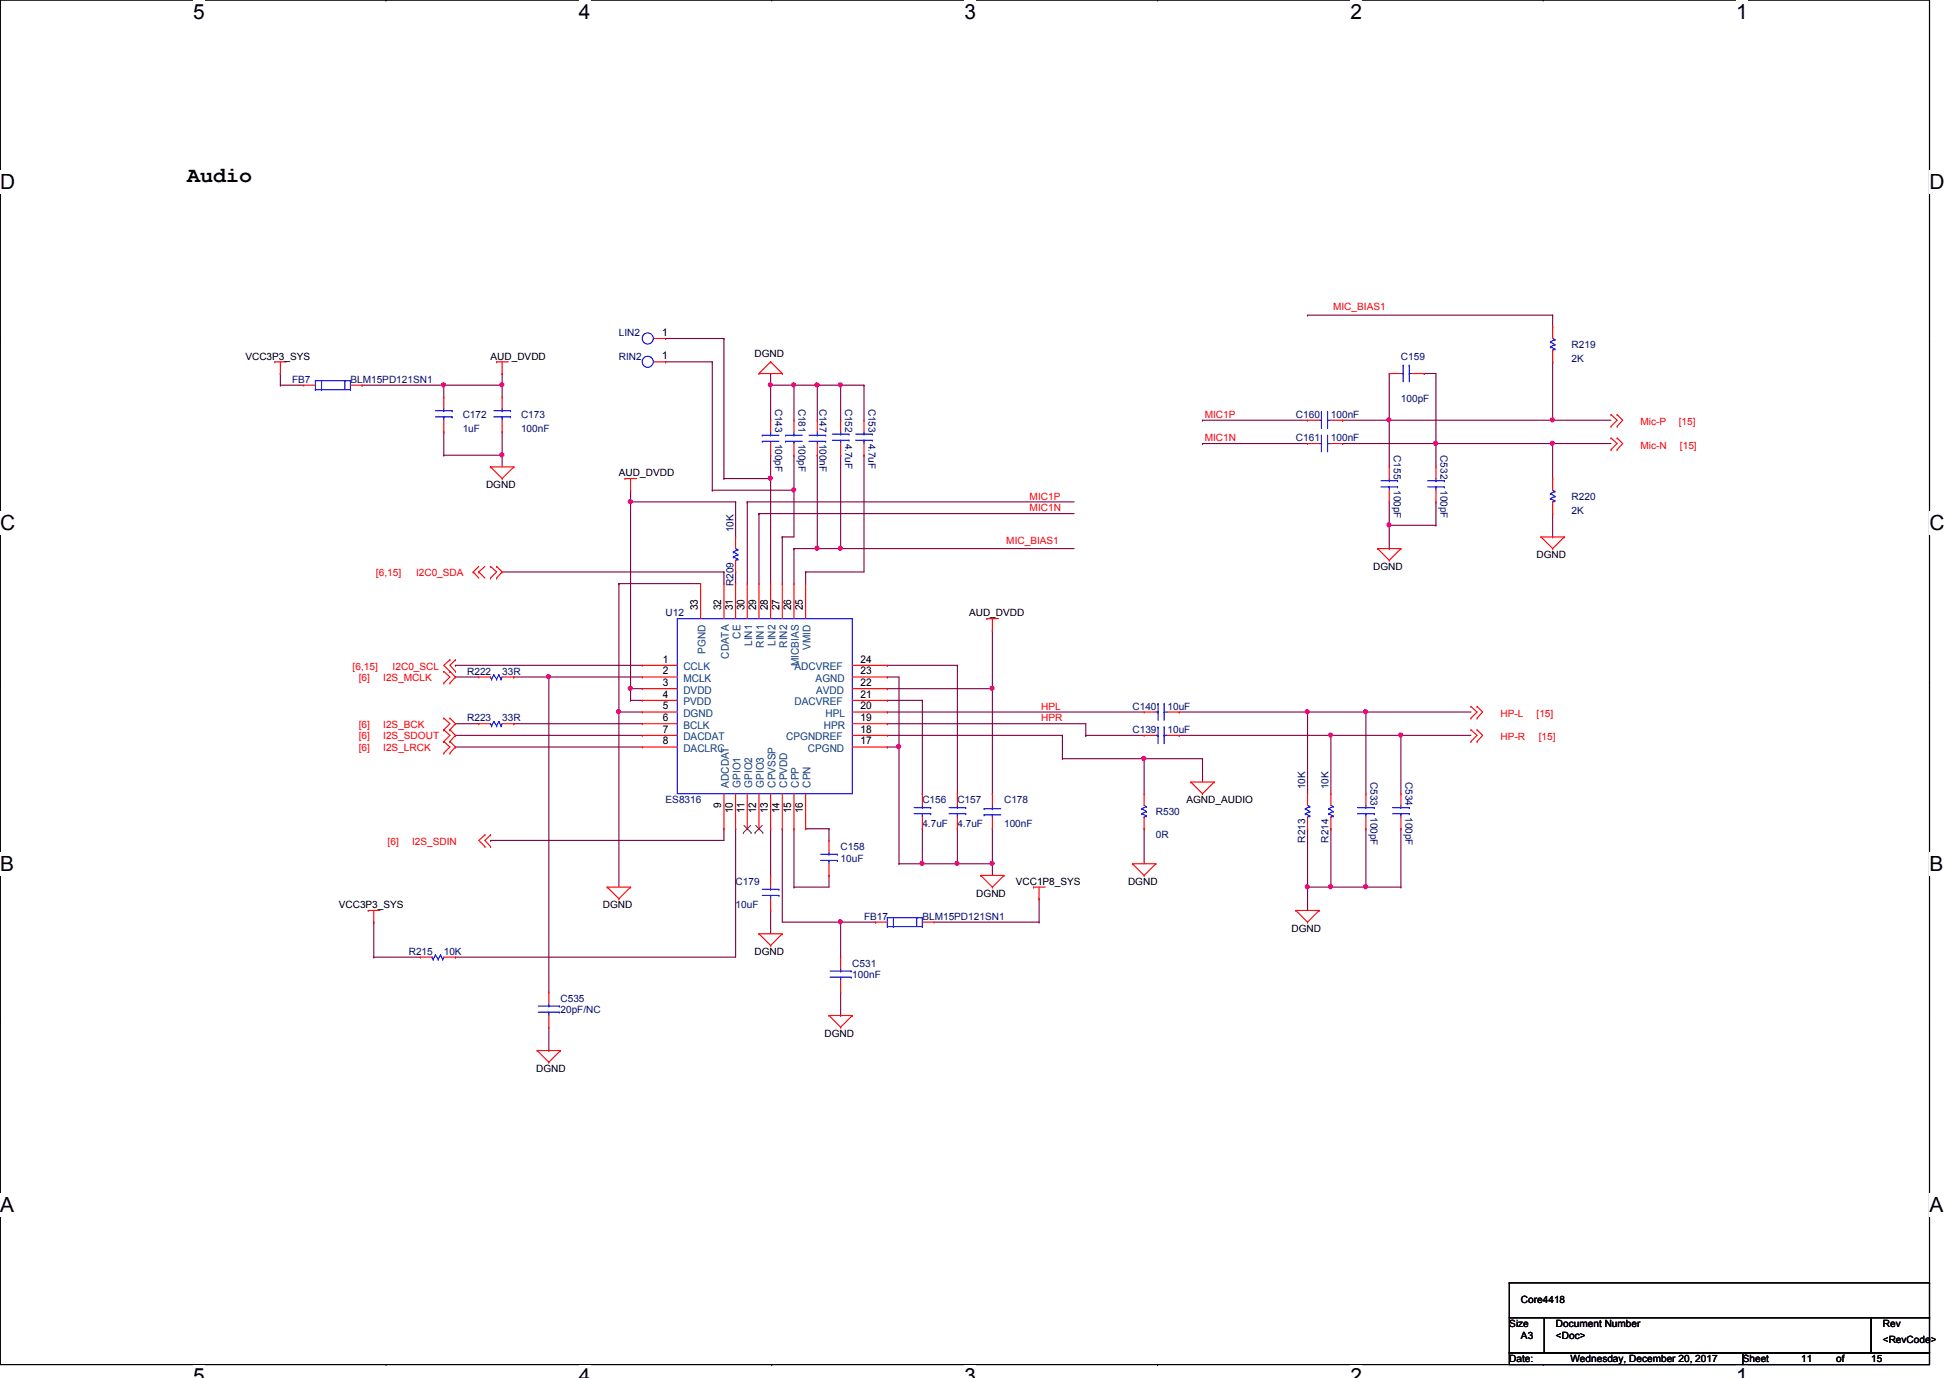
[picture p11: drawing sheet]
<svg xmlns="http://www.w3.org/2000/svg" width="297mm" height="210mm" viewBox="0 0 297 210" stroke-linecap="round" stroke-linejoin="round" font-family="sans-serif">
<path d="M0 0h293.9v207.9h-293.9z" fill="none" stroke="#000" stroke-width=".17"/>
<g fill="#fff">
<path d="M29.4 0h1.8v3.6h-1.8z"/>
<path d="M29.4 207.9h1.8v2h-1.8z"/>
</g>
<path d="M58.8 0h.1M58.8 207.9h.1" fill="none" stroke="#000" stroke-width=".17"/>
<g fill="#fff">
<path d="M88.2 0h1.8v3.6h-1.8z"/>
<path d="M88.2 207.9h1.8v2h-1.8z"/>
</g>
<path d="M117.6 0h.1M117.6 207.9h.1" fill="none" stroke="#000" stroke-width=".17"/>
<g fill="#fff">
<path d="M146.9 0h1.8v3.6h-1.8z"/>
<path d="M146.9 207.9h1.8v2h-1.8z"/>
</g>
<path d="M176.3 0h.1M176.3 207.9h.1" fill="none" stroke="#000" stroke-width=".17"/>
<g fill="#fff">
<path d="M205.7 0h1.8v3.6h-1.8z"/>
<path d="M205.7 207.9h1.8v2h-1.8z"/>
</g>
<path d="M235.1 0h.1M235.1 207.9h.1" fill="none" stroke="#000" stroke-width=".17"/>
<g fill="#fff">
<path d="M264.5 0h1.7v3.6h-1.7z"/>
<path d="M264.5 207.9h1.7v2h-1.7z"/>
<path d="M0 25.9h2.3v3.6h-2.3z"/>
<path d="M293.9 25.9h2.3v3.6h-2.3z"/>
<path d="M0 77.8h2.3v3.6h-2.3z"/>
<path d="M293.9 77.8h2.3v3.6h-2.3z"/>
</g>
<path d="M0 51.9h.1M293.9 51.9h.1" fill="none" stroke="#000" stroke-width=".17"/>
<g fill="#fff">
<path d="M0 129.8h2.2v3.6h-2.2z"/>
<path d="M293.9 129.8h2.1v3.6h-2.1z"/>
</g>
<path d="M0 103.9h.1M293.9 103.9h.1" fill="none" stroke="#000" stroke-width=".17"/>
<path d="M0 103.9h.1M293.9 103.9h.1" fill="none" stroke="#000" stroke-width=".15"/>
<g fill="#fff">
<path d="M0 181.8h2.2v3.6h-2.2z"/>
<path d="M293.9 181.8h2.1v3.6h-2.1z"/>
</g>
<path d="M0 155.9h.1M293.9 155.9h.1" fill="none" stroke="#000" stroke-width=".17"/>
<path d="M218.7 67.6h.1M218.7 67.6h17.8" fill="none" stroke="#800040" stroke-width=".17"/>
<circle cx="236.5" cy="67.5" r=".31" fill="#f0f"/>
<circle cx="236.5" cy="67.5" r=".31" fill="none" stroke="#f0f" stroke-width=".17"/>
<circle cx="218.7" cy="67.5" r=".31" fill="#f0f"/>
<circle cx="218.7" cy="67.5" r=".31" fill="none" stroke="#f0f" stroke-width=".17"/>
<path d="M135.2 112h26.6M161.8 115.6h.1M161.8 112h.1M161.8 115.6h12.5M161.8 112v3.6M174.3 115.6h.1M174.3 115.6v5.3M174.3 126.2h.1M174.3 126.2v5.4" fill="none" stroke="#800040" stroke-width=".17"/>
<circle cx="174.2" cy="115.5" r=".31" fill="#f0f"/>
<circle cx="174.2" cy="115.5" r=".31" fill="none" stroke="#f0f" stroke-width=".17"/>
<path d="M174.3 115.6h.1M174.3 115.6h8.9M158.3 136.9h.1M158.3 136.9v3.6M128.1 140.5h.1M128.1 140.5h5.3M128.1 140.5v5.3M133.4 140.5h.1M142.3 140.5h16M158.3 140.5h.1" fill="none" stroke="#800040" stroke-width=".17"/>
<circle cx="128" cy="140.4" r=".31" fill="#f0f"/>
<circle cx="128" cy="140.4" r=".31" fill="none" stroke="#f0f" stroke-width=".17"/>
<g fill="none" stroke="#800040" stroke-width=".17">
<path d="M101.4 51.6h.1M101.4 55.1h.1M101.4 51.6h8.9M101.4 55.1h7.1M108.5 55.1h.1M108.5 55.1v19.6M110.3 51.6h.1M110.3 51.6v21.3M108.5 74.7h.1M110.3 72.9h.1M110.3 72.9h7.1M113.8 76.5h.1"/>
<path d="M113.8 76.5h49.8M117.4 69.3h.1M117.4 72.9h.1M117.4 69.3v19.6M120.9 69.3h.1M120.9 69.3v5.4h-12.4M128.1 154.7h.1M128.1 151.1v3.6"/>
</g>
<circle cx="117.3" cy="72.8" r=".31" fill="#f0f"/>
<circle cx="117.3" cy="72.8" r=".31" fill="none" stroke="#f0f" stroke-width=".17"/>
<path d="M213.4 112h.1M213.4 112h10.7" fill="none" stroke="#800040" stroke-width=".17"/>
<circle cx="213.3" cy="112" r=".31" fill="#f0f"/>
<circle cx="213.3" cy="112" r=".31" fill="none" stroke="#f0f" stroke-width=".17"/>
<path d="M115.6 78.2h.1M115.6 78.2h48M115.6 78.2v10.7M208.1 108.5h.1M208.1 108.5h16" fill="none" stroke="#800040" stroke-width=".17"/>
<circle cx="208" cy="108.4" r=".31" fill="#f0f"/>
<circle cx="208" cy="108.4" r=".31" fill="none" stroke="#f0f" stroke-width=".17"/>
<path d="M165.4 112h.1M165.4 112h8.9M199.2 108.5h.1M199.2 108.5v12.4M202.7 112h.1M202.7 112v8.9M199.2 135.1h.1M199.2 126.2h.1M199.2 126.2v8.9M199.2 135.1h3.5M69.4 145.8h.1M69.4 145.8h42.7" fill="none" stroke="#800040" stroke-width=".17"/>
<circle cx="199.1" cy="135.1" r=".31" fill="#f0f"/>
<circle cx="199.1" cy="135.1" r=".31" fill="none" stroke="#f0f" stroke-width=".17"/>
<path d="M202.7 126.2h.1M202.7 126.2v8.9" fill="none" stroke="#800040" stroke-width=".17"/>
<circle cx="202.7" cy="135.1" r=".31" fill="#f0f"/>
<circle cx="202.7" cy="135.1" r=".31" fill="none" stroke="#f0f" stroke-width=".17"/>
<path d="M165.4 112h.1M165.4 110.2v1.8M179.6 108.5h.1M179.6 108.5h19.6" fill="none" stroke="#800040" stroke-width=".17"/>
<circle cx="199.1" cy="108.4" r=".31" fill="#f0f"/>
<circle cx="199.1" cy="108.4" r=".31" fill="none" stroke="#f0f" stroke-width=".17"/>
<path d="M179.6 112h.1M179.6 112h23.1" fill="none" stroke="#800040" stroke-width=".17"/>
<circle cx="202.7" cy="112" r=".31" fill="#f0f"/>
<circle cx="202.7" cy="112" r=".31" fill="none" stroke="#f0f" stroke-width=".17"/>
<path d="M211.6 64h.1M211.6 64h33.8M236.5 64h.1M236.5 67.6h.1M236.5 67.6h8.9M135.2 108.5h.1M135.2 108.5h39.1" fill="none" stroke="#800040" stroke-width=".17"/>
<circle cx="236.5" cy="64" r=".31" fill="#f0f"/>
<circle cx="236.5" cy="64" r=".31" fill="none" stroke="#f0f" stroke-width=".17"/>
<circle cx="211.6" cy="64" r=".31" fill="#f0f"/>
<circle cx="211.6" cy="64" r=".31" fill="none" stroke="#f0f" stroke-width=".17"/>
<g fill="none" stroke="#800040" stroke-width=".17">
<path d="M199.2 48h.1M199.2 48h37.3M236.5 55.1h.1M236.5 48h.1M236.5 48v1.8M236.5 55.1v8.9M204.5 67.6h.1M204.5 64h.1M204.5 67.6h14.2M204.5 64h7.1M211.6 64h.1M211.6 64v7.1"/>
<path d="M211.6 76.5v7.1M218.7 67.6h.1M218.7 76.5h.1M218.7 67.6v3.5M218.7 76.5v3.5M236.5 67.6h.1M236.5 67.6v5.3M236.5 78.2v3.6M211.6 83.6h.1M211.6 80h.1M211.6 80h7.1M218.7 80h.1"/>
<path d="M236.5 81.8h.1"/>
</g>
<circle cx="211.6" cy="80" r=".31" fill="#f0f"/>
<circle cx="211.6" cy="80" r=".31" fill="none" stroke="#f0f" stroke-width=".17"/>
<g fill="none" stroke="#800040" stroke-width=".17">
<path d="M211.6 56.9v7.1M217 56.9h.1M217 56.9h1.7v10.7M183.2 64h.1M183.2 67.6h.1M183.2 64h16M183.2 67.6h16M211.6 64h.1M218.7 67.6h.1M83.6 103.1h.1M83.6 103.1h14.2M135.2 103.1h.1"/>
<path d="M135.2 113.8h.1M135.2 103.1h1.7v10.7M135.2 113.8h1.7M136.9 113.8h.1"/>
</g>
<circle cx="136.9" cy="113.7" r=".31" fill="#f0f"/>
<circle cx="136.9" cy="113.7" r=".31" fill="none" stroke="#f0f" stroke-width=".17"/>
<path d="M96.1 76.5h.1M96.1 76.5v30.2M94.3 108.5h.1M94.3 108.5h3.5M96.1 104.9h.1M96.1 106.7h.1M96.1 106.7h1.7M96.1 104.9h1.7" fill="none" stroke="#800040" stroke-width=".17"/>
<circle cx="96" cy="104.8" r=".31" fill="#f0f"/>
<circle cx="96" cy="104.8" r=".31" fill="none" stroke="#f0f" stroke-width=".17"/>
<circle cx="96" cy="76.4" r=".31" fill="#f0f"/>
<circle cx="96" cy="76.4" r=".31" fill="none" stroke="#f0f" stroke-width=".17"/>
<g fill="none" stroke="#800040" stroke-width=".17">
<path d="M69.4 113.8h.1M69.4 112h.1M69.4 113.8h28.4M69.4 112h28.4M78.3 110.2h.1M78.3 110.2h19.5M136.9 113.8h.1M136.9 113.8v17.8M74.7 128h.1M110.3 126.2h.1M110.3 126.2v1.8h-35.6M112.1 126.2h.1"/>
<path d="M112.1 126.2v19.6M117.4 138.7h.1M117.4 138.7v3.5M119.2 126.2h.1M119.2 126.2v14.3h8.9M120.9 135.1h.1M120.9 126.2h.1M120.9 126.2v8.9M126.3 133.3h.1M126.3 133.3v1.8h-5.4M140.5 126.2h.1M140.5 126.2v5.4"/>
<path d="M128.1 140.5h.1"/>
</g>
<circle cx="140.4" cy="131.5" r=".31" fill="#f0f"/>
<circle cx="140.4" cy="131.5" r=".31" fill="none" stroke="#f0f" stroke-width=".17"/>
<g fill="none" stroke="#800040" stroke-width=".17">
<path d="M128.1 58.7h.1M128.1 58.7h3.5M131.6 58.7h.1M131.6 58.7v5.3M131.6 69.3h.1M131.6 69.3v17.8h-8.9M122.7 87.1h.1M122.7 87.1v1.8M135.2 106.7h.1M135.2 110.2h.1M135.2 101.3h.1M135.2 106.7h5.3"/>
<path d="M135.2 110.2h30.2M135.2 101.3h10.6M140.5 106.7h.1M140.5 106.7v14.2M145.8 101.3h.1M145.8 101.3v19.6M151.2 131.6h.1M151.2 131.6v1.7"/>
</g>
<circle cx="128" cy="58.6" r=".31" fill="#f0f"/>
<circle cx="128" cy="58.6" r=".31" fill="none" stroke="#f0f" stroke-width=".17"/>
<path d="M124.5 58.7h.1M124.5 58.7v5.3M128.1 58.7h.1M128.1 58.7v5.3" fill="none" stroke="#800040" stroke-width=".17"/>
<circle cx="124.4" cy="58.6" r=".31" fill="#f0f"/>
<circle cx="124.4" cy="58.6" r=".31" fill="none" stroke="#f0f" stroke-width=".17"/>
<path d="M124.5 69.3h.1M124.5 69.3v14.3" fill="none" stroke="#800040" stroke-width=".17"/>
<circle cx="124.4" cy="83.5" r=".31" fill="#f0f"/>
<circle cx="124.4" cy="83.5" r=".31" fill="none" stroke="#f0f" stroke-width=".17"/>
<path d="M120.9 58.7h.1M120.9 58.7v5.3M128.1 69.3h.1M128.1 69.3v14.3M120.9 83.6h.1M120.9 83.6v5.3" fill="none" stroke="#800040" stroke-width=".17"/>
<circle cx="120.9" cy="58.6" r=".31" fill="#f0f"/>
<circle cx="120.9" cy="58.6" r=".31" fill="none" stroke="#f0f" stroke-width=".17"/>
<path d="M76.5 58.7h.1M76.5 58.7v1.8M117.4 56.9h.1M117.4 58.7h.1M117.4 56.9v7.1M113.8 76.5h.1M113.8 76.5v12.4M112.1 87.1h.1M112.1 87.1v1.8" fill="none" stroke="#800040" stroke-width=".17"/>
<circle cx="117.3" cy="58.6" r=".31" fill="#f0f"/>
<circle cx="117.3" cy="58.6" r=".31" fill="none" stroke="#f0f" stroke-width=".17"/>
<g fill="none" stroke="#800040" stroke-width=".17">
<path d="M42.7 58.7h.1M42.7 56.9h.1M42.7 58.7h3.6M42.7 56.9v1.8M55.2 58.7h.1M55.2 58.7h12.4M76.5 56.9h.1M76.5 56.9v1.8M67.6 65.8h.1M67.6 65.8v3.5M76.5 87.1h.1M76.5 87.1h33.8"/>
<path d="M110.3 87.1h.1M110.3 87.1v1.8M128.1 83.6h.1M128.1 83.6h35.5M69.4 101.3h.1M69.4 101.3h28.4"/>
</g>
<circle cx="128" cy="83.5" r=".31" fill="#f0f"/>
<circle cx="128" cy="83.5" r=".31" fill="none" stroke="#f0f" stroke-width=".17"/>
<path d="M67.6 58.7h.1M67.6 58.7v1.8M67.6 58.7h8.9" fill="none" stroke="#800040" stroke-width=".17"/>
<circle cx="76.4" cy="58.6" r=".31" fill="#f0f"/>
<circle cx="76.4" cy="58.6" r=".31" fill="none" stroke="#f0f" stroke-width=".17"/>
<circle cx="67.5" cy="58.6" r=".31" fill="#f0f"/>
<circle cx="67.5" cy="58.6" r=".31" fill="none" stroke="#f0f" stroke-width=".17"/>
<path d="M67.6 69.3h.1M67.6 69.3h8.9M76.5 69.3h.1M76.5 69.3v1.8" fill="none" stroke="#800040" stroke-width=".17"/>
<circle cx="76.4" cy="69.3" r=".31" fill="#f0f"/>
<circle cx="76.4" cy="69.3" r=".31" fill="none" stroke="#f0f" stroke-width=".17"/>
<path d="M76.5 65.8h.1M76.5 65.8v3.5M117.4 126.2h.1M117.4 126.2v7.1M136.9 131.6h.1M136.9 131.6h3.6M145.8 126.2h.1M145.8 131.6h.1M145.8 131.6h5.4M145.8 126.2v5.4" fill="none" stroke="#800040" stroke-width=".17"/>
<circle cx="151.1" cy="131.5" r=".31" fill="#f0f"/>
<circle cx="151.1" cy="131.5" r=".31" fill="none" stroke="#f0f" stroke-width=".17"/>
<circle cx="145.8" cy="131.5" r=".31" fill="#f0f"/>
<circle cx="145.8" cy="131.5" r=".31" fill="none" stroke="#f0f" stroke-width=".17"/>
<path d="M135.2 104.9h.1M135.2 104.9h16" fill="none" stroke="#800040" stroke-width=".17"/>
<circle cx="151.1" cy="104.8" r=".31" fill="#f0f"/>
<circle cx="151.1" cy="104.8" r=".31" fill="none" stroke="#f0f" stroke-width=".17"/>
<path d="M120.9 74.7h.1M120.9 74.7v7.1M151.2 96h.1M151.2 96v24.9M151.2 104.9h.1M140.5 131.6h.1M140.5 131.6h5.3M151.2 126.2h.1M151.2 126.2v5.4" fill="none" stroke="#800040" stroke-width=".17"/>
<circle cx="120.9" cy="74.6" r=".31" fill="#f0f"/>
<circle cx="120.9" cy="74.6" r=".31" fill="none" stroke="#f0f" stroke-width=".17"/>
<g fill="none" stroke="#800040" stroke-width=".17">
<path d="M117.4 58.7h.1M117.4 58.7h10.7M120.9 58.7h.1M124.5 58.7h.1M96.1 76.5h.1M96.1 74.7h.1M96.1 76.5h16M96.1 74.7v1.8M112.1 76.5h.1M112.1 76.5v5.3M94.3 88.9h.1M94.3 88.9v19.6"/>
<path d="M120.9 83.6h.1M120.9 83.6h7.2M124.5 83.6h.1M122.7 126.2h.1M122.7 126.2h3.6M126.3 126.2h.1M126.3 126.2v1.8"/>
</g>
<circle cx="94.2" cy="108.4" r=".31" fill="#f0f"/>
<circle cx="94.2" cy="108.4" r=".31" fill="none" stroke="#f0f" stroke-width=".17"/>
<g fill="none" stroke="#800040" stroke-width=".17">
<path d="M94.3 88.9h.1M94.3 88.9h12.4M119.2 81.8h.1M119.2 81.8v7.1M119.2 81.8h1.7M69.4 103.1h.1M69.4 110.2h.1M69.4 103.1h3.5M69.4 110.2h3.5M94.3 108.5h.1M94.3 108.5v26.6M199.2 135.1h.1"/>
<path d="M199.2 135.1v3.6M208.1 126.2h.1M208.1 126.2v8.9"/>
</g>
<circle cx="208" cy="135.1" r=".31" fill="#f0f"/>
<circle cx="208" cy="135.1" r=".31" fill="none" stroke="#f0f" stroke-width=".17"/>
<g fill="none" stroke="#800040" stroke-width=".17">
<path d="M83.6 103.1h.1M83.6 103.1v48M199.2 108.5h.1M199.2 108.5h8.9M202.7 112h.1M202.7 112h10.7M208.1 108.5h.1M208.1 108.5v12.4M213.4 112h.1M213.4 112v8.9M202.7 135.1h10.7M208.1 135.1h.1"/>
<path d="M213.4 126.2h.1M213.4 135.1h.1M213.4 126.2v8.9M83.6 156.5v3.5M83.6 160h.1"/>
</g>
<circle cx="83.6" cy="103.1" r=".31" fill="#f0f"/>
<circle cx="83.6" cy="103.1" r=".31" fill="none" stroke="#f0f" stroke-width=".17"/>
<path d="M78.3 103.1h.1M78.3 103.1h5.3M183.2 115.6h.1M183.2 115.6v3.5M56.9 140.5h.1M56.9 145.8h.1M56.9 140.5v5.3M56.9 145.8h7.1" fill="none" stroke="#800040" stroke-width=".17"/>
<g fill="none" stroke="#f00" stroke-width=".17">
<path d="M41.9 55.1h.1M41.9 55.1h1.7M42.7 56.9h.1M42.7 55.1v1.8M46.3 58.7h.1M46.3 58.7h1.7M53.4 58.7h1.8M55.2 58.7h.1M75.6 55.1h.1M75.6 55.1h1.8M76.5 56.9h.1M76.5 55.1v1.8"/>
<path d="M99.6 55.1h1.8M99.6 51.6h1.8M101.4 51.6h.1M101.4 55.1h.1M115.6 56.9h.1M115.6 56.9h3.6M117.4 55.1h.1M117.4 55.1l-1.8 1.8M117.4 55.1l1.8 1.8M119.2 56.9h.1M211.6 56.9h.1M211.6 56.9h1.8"/>
<path d="M215.2 56.9h1.8M217 56.9h.1M236.5 49.8h.1M236.5 55.1h.1M236.5 49.8v1.8M236.5 53.3v1.8M67.6 60.5h.1M67.6 65.8h.1M67.6 60.5v1.7M67.6 64v1.8M74.7 71.1h.1M74.7 71.1h3.6"/>
<path d="M74.7 71.1l1.8 1.8M76.5 72.9h.1M76.5 60.5h.1M76.5 65.8h.1M76.5 60.5v1.7M76.5 64v1.8M78.3 71.1h.1M78.3 71.1l-1.8 1.8M95.2 72.9h.1M95.2 72.9h1.8M96.1 74.7h.1M96.1 72.9v1.8"/>
<path d="M117.4 69.3h.1M117.4 64h.1M117.4 64v1.8M117.4 67.6v1.7M120.9 69.3h.1M120.9 64h.1M120.9 64v1.8M120.9 67.6v1.7M124.5 69.3h.1M124.5 64h.1M124.5 64v1.8M124.5 67.6v1.7"/>
<path d="M128.1 64h.1M128.1 69.3h.1M128.1 64v1.8M128.1 67.6v1.7M131.6 64h.1M131.6 69.3h.1M131.6 64v1.8M131.6 67.6v1.7M199.2 64h.1M199.2 67.6h.1M199.2 64h1.8M199.2 67.6h1.8"/>
<path d="M202.7 64h1.8M202.7 67.6h1.8M204.5 64h.1M204.5 67.6h.1M211.6 71.1h.1M211.6 76.5h.1M211.6 71.1v1.8M211.6 74.7v1.8M218.7 71.1h.1M218.7 76.5h.1M218.7 71.1v1.8M218.7 74.7v1.8"/>
<path d="M236.5 72.9h.1M236.5 78.2h.1M236.5 72.9v1.8M236.5 76.5v1.7M245.4 63.2h.1M245.4 64.9h.1M245.4 66.7h.1M245.4 68.5h.1M245.4 63.2l.9 .8-.9 .9M245.4 66.7l.9 .9-.9 .9M246.3 63.2h.1M246.3 64.9h.1"/>
<path d="M246.3 66.7h.1M246.3 68.5h.1M246.3 63.2l.9 .8-.9 .9M246.3 66.7l.9 .9-.9 .9M72.1 87.1h.1M72.1 87.1l.8 1M72.9 87.1h.1M72.9 87.1l1 1M72.9 86.3l-.8 .8M73.9 86.3l-1 .8M74.7 88.1h.1M74.7 86.3h.1"/>
<path d="M74.7 86.3l.9 .8-.9 1M75.6 86.3h.1M75.6 88.1h.1M75.6 86.3l.9 .8-.9 1M106.7 88.9h.1M106.7 88.9v5.3M110.3 88.9h.1M110.3 88.9v5.3M112.1 81.8h.1M112.1 87.1h.1M112.1 88.9h.1M112.1 81.8v1.8"/>
<path d="M112.1 85.3v1.8M112.1 88.9v5.3M113.8 88.9h.1M113.8 88.9v5.3M115.6 88.9h.1M115.6 88.9v5.3M117.4 88.9h.1M117.4 88.9v5.3M119.2 88.9h.1M119.2 88.9v5.3M120.9 88.9h.1M120.9 88.9v5.3"/>
<path d="M122.7 88.9h.1M122.7 88.9v5.3M150.3 94.2h.1M150.3 94.2h1.8M151.2 96h.1M151.2 94.2v1.8M209.8 83.6h.1M209.8 83.6h3.6M209.8 83.6l1.8 1.7M211.6 85.3h.1M213.4 83.6h.1M213.4 83.6l-1.8 1.7"/>
<path d="M234.7 81.8h.1M234.7 81.8h3.6M234.7 81.8l1.8 1.8M236.5 83.6h.1M238.3 81.8h.1M238.3 81.8l-1.8 1.8M67.6 104.1h.1M67.6 102.3h.1M67.6 112.9h.1M67.6 111.2h.1M67.6 109.4h.1M67.6 114.7h.1"/>
<path d="M67.6 102.3l.9 .8-.9 1M67.6 111.2l.9 .8-.9 .9M67.6 109.4l.9 .8-.9 1M67.6 112.9l.9 .9-.9 .9M68.5 100.5h.1M68.5 102.3h.1M68.5 104.1h.1M68.5 111.2h.1M68.5 112.9h.1M68.5 109.4h.1M68.5 114.7h.1M68.5 100.5l-.9 .8 1.8 1.8-.9 1"/>
<path d="M68.5 111.2l.9 .8-.9 .9M68.5 109.4l.9 .8-.9 1M68.5 112.9l.9 .9-.9 .9M69.4 100.5h.1M69.4 102.3h.1M69.4 100.5l-.9 .8 .9 1M72.9 103.1h.1M72.9 110.2h.1M72.9 103.1h1.8M72.9 110.2h1.8M76.5 103.1h1.8M76.5 110.2h1.8"/>
<path d="M78.3 103.1h.1M78.3 110.2h.1M97.8 101.3h.1M97.8 103.1h.1M97.8 104.9h.1M97.8 106.7h.1M97.8 108.5h.1M97.8 110.2h.1M97.8 112h.1M97.8 113.8h.1M97.8 103.1h5.4M97.8 110.2h5.4"/>
<path d="M97.8 108.5h5.4M97.8 112h5.4M97.8 101.3h5.4M97.8 104.9h5.4M97.8 106.7h5.4M97.8 113.8h5.4M129.8 103.1h5.4M129.8 110.2h5.4M129.8 108.5h5.4M129.8 112h5.4M129.8 101.3h5.4M129.8 104.9h5.4"/>
<path d="M129.8 106.7h5.4M129.8 113.8h5.4M135.2 113.8h.1M135.2 112h.1M135.2 110.2h.1M135.2 108.5h.1M135.2 106.7h.1M135.2 104.9h.1M135.2 103.1h.1M135.2 101.3h.1M174.3 108.5h.1M174.3 112h.1"/>
<path d="M174.3 108.5h1.8M174.3 112h1.8M177.8 108.5h1.8M177.8 112h1.8M179.6 108.5h.1M179.6 112h.1M181.4 119.1h.1M181.4 119.1h3.6M181.4 119.1l1.8 1.8M185 119.1h.1M185 119.1l-1.8 1.8M224.1 107.6h.1"/>
<path d="M224.1 109.4h.1M224.1 111.2h.1M224.1 112.9h.1M224.1 107.6l.9 .9-.9 .9M224.1 111.2l.9 .8-.9 .9M225 107.6h.1M225 109.4h.1M225 111.2h.1M225 112.9h.1M225 107.6l.8 .9-.8 .9M225 111.2l.8 .8-.8 .9M56.1 138.7h.1"/>
<path d="M56.1 138.7h1.8M56.9 138.7v1.8M73.9 127.2h.1M73.9 128.9h.1M73.9 127.2l-1 .8 1 .9M74.7 127.2h.1M74.7 128.9h.1M74.7 127.2l-.8 .8 .8 .9M92.5 135.1h.1M92.5 135.1h3.6M92.5 135.1l1.8 1.8M94.3 136.9h.1"/>
<path d="M96.1 135.1h.1M96.1 135.1l-1.8 1.8M110.3 126.2h.1M110.3 120.9v5.3M112.1 126.2h.1M112.1 120.9v5.3M113.8 126.2h.1M113.8 120.9v5.3M115.6 126.2h.1M115.6 120.9v5.3M117.4 133.3h.1M117.4 138.7h.1"/>
<path d="M117.4 126.2h.1M117.4 120.9v5.3M117.4 133.3v1.8M117.4 136.9v1.8M119.2 126.2h.1M119.2 120.9v5.3M120.9 126.2h.1M120.9 120.9v5.3M122.7 126.2h.1M122.7 120.9v5.3M126.3 128h.1M126.3 133.3h.1"/>
<path d="M126.3 128v1.8M126.3 131.6v1.7M140.5 120.9h.1M140.5 126.2h.1M140.5 120.9v1.8M140.5 124.5v1.7M145.8 120.9h.1M145.8 126.2h.1M145.8 120.9v1.8M145.8 124.5v1.7M149.4 133.3h.1M149.4 133.3h3.5"/>
<path d="M149.4 133.3l1.8 1.8M151.2 135.1h.1M151.2 126.2h.1M151.2 120.9h.1M151.2 120.9v1.8M151.2 124.5v1.7M152.9 133.3h.1M152.9 133.3l-1.7 1.8M157.4 135.1h.1M157.4 135.1h1.8M158.3 136.9h.1M158.3 135.1v1.8"/>
<path d="M172.5 131.6h.1M172.5 131.6h3.6M172.5 131.6l1.8 1.7M174.3 133.3h.1M174.3 120.9h.1M174.3 126.2h.1M174.3 120.9v1.8M174.3 124.5v1.7M176.1 131.6h.1M176.1 131.6l-1.8 1.7M183.2 120.9h.1M197.4 138.7h.1"/>
<path d="M197.4 138.7h3.6M197.4 138.7l1.8 1.8M199.2 120.9h.1M199.2 126.2h.1M199.2 120.9v1.8M199.2 124.5v1.7M201 138.7h.1M201 138.7l-1.8 1.8M202.7 120.9h.1M202.7 126.2h.1M202.7 120.9v1.8M202.7 124.5v1.7"/>
<path d="M208.1 120.9h.1M208.1 126.2h.1M208.1 120.9v1.8M208.1 124.5v1.7M213.4 120.9h.1M213.4 126.2h.1M213.4 120.9v1.8M213.4 124.5v1.7M56.9 140.5h.1M64 145.8h.1M64 145.8h1.8M67.6 145.8h1.8"/>
<path d="M69.4 145.8h.1M83.6 151.1h.1M83.6 156.5h.1M83.6 151.1v1.8M83.6 154.7v1.8M115.6 142.2h.1M115.6 142.2h3.6M115.6 142.2l1.8 1.8M117.4 144h.1M119.2 142.2h.1M119.2 142.2l-1.8 1.8M126.3 154.7h.1"/>
<path d="M126.3 154.7h3.5M126.3 154.7l1.8 1.8M128.1 156.5h.1M128.1 145.8h.1M128.1 151.1h.1M128.1 145.8v1.8M128.1 149.4v1.7M129.8 154.7h.1M129.8 154.7l-1.7 1.8M133.4 140.5h.1M133.4 140.5h1.8M140.5 140.5h1.8"/>
<path d="M142.3 140.5h.1M199.2 140.5h.1M81.8 160h.1M81.8 160h3.6M81.8 160l1.8 1.8M83.6 161.8h.1M85.4 160h.1M85.4 160l-1.8 1.8"/>
</g>
<path d="M229.9 195.4h.1M229.9 195.4v5.3M229.9 195.4h64M293.9 195.4h.1M293.9 195.4v5.3M229.9 200.7h5.3v5.4h-5.3zM229.9 206.1h35.6v1.8h-35.6zM235.2 200.7h49.8v5.4h-49.8zM265.5 206.1h28.4v1.8h-28.4zM285 200.7h8.9v5.4h-8.9zM293.9 200.7h.1" fill="none" stroke="#000" stroke-width=".17"/>
<g fill="none" stroke="#00f" stroke-width=".17">
<path d="M48 59.4h.1M48 58h.1M48 59.4h5.4M48 58v1.4M48 58h5.4M49 59.4h.1M49 58v1.4M52.5 58h.1M52.5 58v1.4M53.4 58h.1M53.4 59.4h.1M53.4 58v1.4"/>
<path d="M213.4 56.9h.3M213.7 56.9h.1M213.7 55.6h.1M213.7 55.6v2.6M214.7 55.6h.1M214.7 56.9h.1M214.7 56.9h.5M214.7 55.6v2.6M236.2 52.1h.1M236.2 52.8h.1M236.2 52.1l.7 .4M236.2 52.8l.7 .4"/>
<path d="M236.5 53.3h.1M236.5 51.6l.4 .1M236.9 51.7h.1M236.9 52.5h.1M236.9 53.2h.1M236.9 51.7l-.7 .4M236.9 52.5l-.7 .3M236.9 53.2l-.4 .1M66.3 63.5h2.6M66.3 62.6h2.6M67.6 62.6h.1M67.6 63.5h.1"/>
<path d="M67.6 62.2v.4M67.6 63.5v.5M68.9 63.5h.1M68.9 62.6h.1M75.2 63.5h2.6M75.2 62.6h2.6M76.5 62.6h.1M76.5 63.5h.1M76.5 62.2v.4M76.5 63.5v.5M77.8 63.5h.1M77.8 62.6h.1"/>
<path d="M116.1 66.3h.1M116.1 67.2h.1M116.1 66.3h2.6M116.1 67.2h2.6M117.4 67.2h.1M117.4 66.3h.1M117.4 65.8v.5M117.4 67.2v.4M119.7 66.3h.1M119.7 67.2h.1M119.7 66.3h2.5M119.7 67.2h2.5"/>
<path d="M120.9 67.2h.1M120.9 66.3h.1M120.9 65.8v.5M120.9 67.2v.4M123.2 66.3h2.6M123.2 67.2h2.6M124.5 67.2h.1M124.5 66.3h.1M124.5 65.8v.5M124.5 67.2v.4M125.8 66.3h.1M125.8 67.2h.1"/>
<path d="M126.8 67.1h2.5M126.8 66.1h2.5M128.1 66.1h.1M128.1 67.1h.1M128.1 65.8v.3M128.1 67.1v.5M129.3 67.1h.1M129.3 66.1h.1M130.3 67.1h2.6M130.3 66.1h2.6M131.6 66.1h.1M131.6 67.1h.1"/>
<path d="M131.6 65.8v.3M131.6 67.1v.5M132.9 67.1h.1M132.9 66.1h.1M201 64h.3M201 67.6h.3M201.3 64h.1M201.3 62.7h.1M201.3 67.6h.1M201.3 66.3h.1M201.3 62.7v2.6M201.3 66.3v2.5"/>
<path d="M202.2 62.7h.1M202.2 64h.1M202.2 66.3h.1M202.2 67.6h.1M202.2 64h.5M202.2 62.7v2.6M202.2 66.3v2.5M202.2 67.6h.5M210.4 74.2h2.5M210.4 73.2h2.5M211.6 73.2h.1M211.6 74.2h.1"/>
<path d="M211.6 72.9v.3M211.6 74.2v.5M212.9 74.2h.1M212.9 73.2h.1M217.5 74.2h2.5M217.5 73.2h2.5M218.7 73.2h.1M218.7 74.2h.1M218.7 72.9v.3M218.7 74.2v.5M220 74.2h.1M220 73.2h.1"/>
<path d="M236.2 75.2h.1M236.2 75.9h.1M236.2 75.2l.7 .4M236.2 75.9l.7 .4M236.5 76.5h.1M236.5 74.7l.4 .1M236.9 74.8h.1M236.9 75.6h.1M236.9 76.3h.1M236.9 74.8l-.7 .4M236.9 75.6l-.7 .3M236.9 76.3l-.4 .2"/>
<path d="M103.2 94.2h26.6v26.7h-26.6zM111.7 84.1h.1M111.7 84.8h.1M111.7 84.1l.7 .4M111.7 84.8l.7 .4M112.1 85.3h.1M112.1 83.6l.3 .1M112.4 83.7h.1M112.4 84.5h.1M112.4 85.2h.1M112.4 83.7l-.7 .4M112.4 84.5l-.7 .3"/>
<path d="M112.4 85.2l-.3 .1M74.7 103.1h.1M74.7 110.2h.1M74.7 103.1l.2 .4M74.7 110.2l.2 .4M74.9 103.5h.1M74.9 110.6h.1M75.2 102.8h.1M75.2 109.9h.1M75.2 102.8l.4 .7M75.2 102.8l-.3 .7M75.2 109.9l.4 .7"/>
<path d="M75.2 109.9l-.3 .7M75.6 103.5h.1M75.6 110.6h.1M76 102.8h.1M76 109.9h.1M76 102.8l.3 .7M76 102.8l-.4 .7M76 109.9l.3 .7M76 109.9l-.4 .7M76.3 103.5h.1M76.3 110.6h.1M76.5 103.1l-.2 .4"/>
<path d="M76.5 110.2l-.2 .4M176.1 108.5h.3M176.1 112h.3M176.4 108.5h.1M176.4 107.2h.1M176.4 112h.1M176.4 110.7h.1M176.4 107.2v2.5M176.4 110.7v2.6M177.3 107.2h.1M177.3 108.5h.1M177.3 110.7h.1"/>
<path d="M177.3 112h.1M177.3 108.5h.5M177.3 107.2v2.5M177.3 110.7v2.6M177.3 112h.5M116.1 136.4h2.6M116.1 135.5h2.6M117.4 135.5h.1M117.4 136.4h.1M117.4 135.1v.4M117.4 136.4v.5M118.7 136.4h.1"/>
<path d="M118.7 135.5h.1M125 131.1h2.5M125 130.1h2.5M126.3 130.1h.1M126.3 131.1h.1M126.3 129.8v.3M126.3 131.1v.5M127.5 131.1h.1M127.5 130.1h.1M135.2 139.8h.1M135.2 139.8v1.3M135.2 139.8h5.3"/>
<path d="M136.1 139.8v1.3M139.2 124h2.6M139.2 123h2.6M139.7 139.8h.1M139.7 139.8v1.3M140.5 123h.1M140.5 124h.1M140.5 139.8h.1M140.5 122.7v.3M140.5 124v.5M140.5 139.8v1.3M141.8 124h.1"/>
<path d="M141.8 123h.1M144.6 124h2.5M144.6 123h2.5M145.8 123h.1M145.8 124h.1M145.8 122.7v.3M145.8 124v.5M147.1 124h.1M147.1 123h.1M149.9 123.2h.1M149.9 124.1h.1M149.9 123.2h2.5"/>
<path d="M149.9 124.1h2.5M151.2 124.1h.1M151.2 123.2h.1M151.2 122.7v.5M151.2 124.1v.4M173.9 123.2h.1M173.9 124h.1M173.9 123.2l.7 .4M173.9 124l.7 .3M174.3 124.5h.1M174.3 122.7l.3 .2M174.6 122.9h.1"/>
<path d="M174.6 123.6h.1M174.6 124.3h.1M174.6 122.9l-.7 .3M174.6 123.6l-.7 .4M174.6 124.3l-.3 .2M198.8 123.2h.1M198.8 124h.1M198.8 123.2l.7 .4M198.8 124l.7 .3M199.2 124.5h.1M199.2 122.7l.3 .2M199.5 122.9h.1"/>
<path d="M199.5 123.6h.1M199.5 124.3h.1M199.5 122.9l-.7 .3M199.5 123.6l-.7 .4M199.5 124.3l-.3 .2M202.4 123.2h.1M202.4 124h.1M202.4 123.2l.7 .4M202.4 124l.7 .3M202.7 124.5h.1M202.7 122.7l.4 .2M203.1 122.9h.1"/>
<path d="M203.1 123.6h.1M203.1 124.3h.1M203.1 122.9l-.7 .3M203.1 123.6l-.7 .4M203.1 124.3l-.4 .2M206.8 124h2.5M206.8 123h2.5M208.1 123h.1M208.1 124h.1M208.1 122.7v.3M208.1 124v.5M209.3 124h.1"/>
<path d="M209.3 123h.1M212.1 124h2.6M212.1 123h2.6M213.4 123h.1M213.4 124h.1M213.4 122.7v.3M213.4 124v.5M214.7 124h.1M214.7 123h.1M65.8 145.8h.1M65.8 145.8l.2 .3M66 146.1h.1"/>
<path d="M66.3 145.5h.1M66.3 145.5l.5 .6M66.3 145.5l-.3 .6M66.8 146.1h.1M67.1 145.5h.1M67.1 145.5l.3 .6M67.1 145.5l-.3 .6M67.4 146.1h.1M67.6 145.8l-.2 .3M82 154.2h3.2M82 153.2h3.2M83.6 153.2h.1"/>
<path d="M83.6 154.2h.1M83.6 152.9v.3M83.6 154.2v.5M85.2 154.2h.1M85.2 153.2h.1M126.4 148.8h3.3M126.4 147.9h3.3M128.1 147.9h.1M128.1 148.8h.1M128.1 147.6v.3M128.1 148.8v.6M129.7 148.8h.1"/>
<path d="M129.7 147.9h.1M135.2 141.1h.1M135.2 141.1h5.3M136.1 141.1h.1M140.5 141.1h.1"/>
<circle cx="98.7" cy="51.6" r=".85"/>
<circle cx="98.7" cy="55.1" r=".85"/>
</g>
<path d="M113.2 126.8h.1M113.3 125.7l1.1 1.1M114.3 125.7l-1.1 1.1M114.4 126.8h.1M115 126.8h.1M115.1 125.7l1.1 1.1M116.1 125.7l-1.1 1.1M116.2 126.8h.1" fill="none" stroke="#804000" stroke-width=".15"/>
<circle cx="236.5" cy="67.5" r=".31" fill="#f0f"/>
<circle cx="236.5" cy="67.5" r=".31" fill="none" stroke="#f0f" stroke-width=".17"/>
<circle cx="218.7" cy="67.5" r=".31" fill="#f0f"/>
<circle cx="218.7" cy="67.5" r=".31" fill="none" stroke="#f0f" stroke-width=".17"/>
<circle cx="174.2" cy="115.5" r=".31" fill="#f0f"/>
<circle cx="174.2" cy="115.5" r=".31" fill="none" stroke="#f0f" stroke-width=".17"/>
<circle cx="128" cy="140.4" r=".31" fill="#f0f"/>
<circle cx="128" cy="140.4" r=".31" fill="none" stroke="#f0f" stroke-width=".17"/>
<circle cx="117.3" cy="72.8" r=".31" fill="#f0f"/>
<circle cx="117.3" cy="72.8" r=".31" fill="none" stroke="#f0f" stroke-width=".17"/>
<circle cx="213.3" cy="112" r=".31" fill="#f0f"/>
<circle cx="213.3" cy="112" r=".31" fill="none" stroke="#f0f" stroke-width=".17"/>
<circle cx="208" cy="108.4" r=".31" fill="#f0f"/>
<circle cx="208" cy="108.4" r=".31" fill="none" stroke="#f0f" stroke-width=".17"/>
<circle cx="199.1" cy="135.1" r=".31" fill="#f0f"/>
<circle cx="199.1" cy="135.1" r=".31" fill="none" stroke="#f0f" stroke-width=".17"/>
<circle cx="202.7" cy="135.1" r=".31" fill="#f0f"/>
<circle cx="202.7" cy="135.1" r=".31" fill="none" stroke="#f0f" stroke-width=".17"/>
<circle cx="199.1" cy="108.4" r=".31" fill="#f0f"/>
<circle cx="199.1" cy="108.4" r=".31" fill="none" stroke="#f0f" stroke-width=".17"/>
<circle cx="202.7" cy="112" r=".31" fill="#f0f"/>
<circle cx="202.7" cy="112" r=".31" fill="none" stroke="#f0f" stroke-width=".17"/>
<circle cx="236.5" cy="64" r=".31" fill="#f0f"/>
<circle cx="236.5" cy="64" r=".31" fill="none" stroke="#f0f" stroke-width=".17"/>
<circle cx="211.6" cy="64" r=".31" fill="#f0f"/>
<circle cx="211.6" cy="64" r=".31" fill="none" stroke="#f0f" stroke-width=".17"/>
<circle cx="211.6" cy="80" r=".31" fill="#f0f"/>
<circle cx="211.6" cy="80" r=".31" fill="none" stroke="#f0f" stroke-width=".17"/>
<circle cx="136.9" cy="113.7" r=".31" fill="#f0f"/>
<circle cx="136.9" cy="113.7" r=".31" fill="none" stroke="#f0f" stroke-width=".17"/>
<circle cx="96" cy="104.8" r=".31" fill="#f0f"/>
<circle cx="96" cy="104.8" r=".31" fill="none" stroke="#f0f" stroke-width=".17"/>
<circle cx="96" cy="76.4" r=".31" fill="#f0f"/>
<circle cx="96" cy="76.4" r=".31" fill="none" stroke="#f0f" stroke-width=".17"/>
<circle cx="140.4" cy="131.5" r=".31" fill="#f0f"/>
<circle cx="140.4" cy="131.5" r=".31" fill="none" stroke="#f0f" stroke-width=".17"/>
<circle cx="128" cy="58.6" r=".31" fill="#f0f"/>
<circle cx="128" cy="58.6" r=".31" fill="none" stroke="#f0f" stroke-width=".17"/>
<circle cx="124.4" cy="58.6" r=".31" fill="#f0f"/>
<circle cx="124.4" cy="58.6" r=".31" fill="none" stroke="#f0f" stroke-width=".17"/>
<circle cx="124.4" cy="83.5" r=".31" fill="#f0f"/>
<circle cx="124.4" cy="83.5" r=".31" fill="none" stroke="#f0f" stroke-width=".17"/>
<circle cx="120.9" cy="58.6" r=".31" fill="#f0f"/>
<circle cx="120.9" cy="58.6" r=".31" fill="none" stroke="#f0f" stroke-width=".17"/>
<circle cx="117.3" cy="58.6" r=".31" fill="#f0f"/>
<circle cx="117.3" cy="58.6" r=".31" fill="none" stroke="#f0f" stroke-width=".17"/>
<circle cx="128" cy="83.5" r=".31" fill="#f0f"/>
<circle cx="128" cy="83.5" r=".31" fill="none" stroke="#f0f" stroke-width=".17"/>
<circle cx="76.4" cy="58.6" r=".31" fill="#f0f"/>
<circle cx="76.4" cy="58.6" r=".31" fill="none" stroke="#f0f" stroke-width=".17"/>
<circle cx="67.5" cy="58.6" r=".31" fill="#f0f"/>
<circle cx="67.5" cy="58.6" r=".31" fill="none" stroke="#f0f" stroke-width=".17"/>
<circle cx="76.4" cy="69.3" r=".31" fill="#f0f"/>
<circle cx="76.4" cy="69.3" r=".31" fill="none" stroke="#f0f" stroke-width=".17"/>
<circle cx="151.1" cy="131.5" r=".31" fill="#f0f"/>
<circle cx="151.1" cy="131.5" r=".31" fill="none" stroke="#f0f" stroke-width=".17"/>
<circle cx="145.8" cy="131.5" r=".31" fill="#f0f"/>
<circle cx="145.8" cy="131.5" r=".31" fill="none" stroke="#f0f" stroke-width=".17"/>
<circle cx="151.1" cy="104.8" r=".31" fill="#f0f"/>
<circle cx="151.1" cy="104.8" r=".31" fill="none" stroke="#f0f" stroke-width=".17"/>
<circle cx="120.9" cy="74.6" r=".31" fill="#f0f"/>
<circle cx="120.9" cy="74.6" r=".31" fill="none" stroke="#f0f" stroke-width=".17"/>
<circle cx="94.2" cy="108.4" r=".31" fill="#f0f"/>
<circle cx="94.2" cy="108.4" r=".31" fill="none" stroke="#f0f" stroke-width=".17"/>
<circle cx="208" cy="135.1" r=".31" fill="#f0f"/>
<circle cx="208" cy="135.1" r=".31" fill="none" stroke="#f0f" stroke-width=".17"/>
<circle cx="83.6" cy="103.1" r=".31" fill="#f0f"/>
<circle cx="83.6" cy="103.1" r=".31" fill="none" stroke="#f0f" stroke-width=".17"/>
<text font-size="3.3" x="28.5" y="27.8">Audio</text>
<g font-size="3.2">
<text x="29.4" y="2.9">5</text>
<text x="88.2" y="2.9">4</text>
<text x="146.9" y="2.9">3</text>
<text x="205.7" y="2.9">2</text>
<text x="264.5" y="2.9">1</text>
<text x="0" y="28.8">D</text>
<text x="293.9" y="28.8">D</text>
<text x="0" y="80.7">C</text>
<text x="293.9" y="80.7">C</text>
<text x="0" y="132.7">B</text>
<text x="293.9" y="132.7">B</text>
<text x="0" y="184.7">A</text>
<text x="293.9" y="184.7">A</text>
<text x="29.4" y="210.7">5</text>
<text x="88.2" y="210.7">4</text>
<text x="146.9" y="210.7">3</text>
<text x="205.7" y="210.7">2</text>
<text x="264.5" y="210.7">1</text>
</g>
<g font-size="1.6">
<text x="100.9" y="51.1">1</text>
<text x="100.9" y="54.7">1</text>
<text x="106.3" y="93" transform="rotate(-90 106.3 93)">33</text>
<text x="109.9" y="93" transform="rotate(-90 109.9 93)">32</text>
<text x="111.6" y="93" transform="rotate(-90 111.6 93)">31</text>
<text x="113.4" y="93" transform="rotate(-90 113.4 93)">30</text>
<text x="115.2" y="93" transform="rotate(-90 115.2 93)">29</text>
<text x="117" y="93" transform="rotate(-90 117 93)">28</text>
<text x="118.7" y="93" transform="rotate(-90 118.7 93)">27</text>
<text x="120.5" y="93" transform="rotate(-90 120.5 93)">26</text>
<text x="122.3" y="93" transform="rotate(-90 122.3 93)">25</text>
<text x="101" y="100.9">1</text>
<text x="131.1" y="100.9">24</text>
<text x="101" y="102.7">2</text>
<text x="101" y="104.5">3</text>
<text x="101" y="106.3">4</text>
<text x="131.1" y="106.3">21</text>
<text x="131.1" y="104.5">22</text>
<text x="131.1" y="102.7">23</text>
<text x="101" y="108">5</text>
<text x="101" y="109.8">6</text>
<text x="101" y="111.6">7</text>
<text x="101" y="113.4">8</text>
<text x="131.1" y="113.4">17</text>
<text x="131.1" y="111.6">18</text>
<text x="131.1" y="109.8">19</text>
<text x="131.1" y="108">20</text>
<text x="109.9" y="123" transform="rotate(-90 109.9 123)">9</text>
<text x="111.6" y="123.9" transform="rotate(-90 111.6 123.9)">10</text>
<text x="113.4" y="123.9" transform="rotate(-90 113.4 123.9)">11</text>
<text x="115.2" y="123.9" transform="rotate(-90 115.2 123.9)">12</text>
<text x="117" y="123.9" transform="rotate(-90 117 123.9)">13</text>
<text x="118.7" y="123.9" transform="rotate(-90 118.7 123.9)">14</text>
<text x="120.5" y="123.9" transform="rotate(-90 120.5 123.9)">15</text>
<text x="122.3" y="123.9" transform="rotate(-90 122.3 123.9)">16</text>
</g>
<g font-size="1.6" fill="#004080">
<text x="107.5" y="99.6" transform="rotate(-90 107.5 99.6)">PGND</text>
<text x="111" y="100.3" transform="rotate(-90 111 100.3)">CDATA</text>
<text x="112.8" y="97.3" transform="rotate(-90 112.8 97.3)">CE</text>
<text x="114.6" y="98.4" transform="rotate(-90 114.6 98.4)">LIN1</text>
<text x="116.4" y="98.6" transform="rotate(-90 116.4 98.6)">RIN1</text>
<text x="118.1" y="98.4" transform="rotate(-90 118.1 98.4)">LIN2</text>
<text x="119.9" y="98.6" transform="rotate(-90 119.9 98.6)">RIN2</text>
<text x="121.7" y="101.4" transform="rotate(-90 121.7 101.4)">MICBIAS</text>
<text x="123.5" y="99" transform="rotate(-90 123.5 99)">VMID</text>
<text x="104.1" y="102.1">CCLK</text>
<text x="104.1" y="103.9">MCLK</text>
<text x="104.1" y="105.7">DVDD</text>
<text x="104.1" y="107.4">PVDD</text>
<text x="121" y="107.4">DACVREF</text>
<text x="121" y="102.1">ADCVREF</text>
<text x="124.2" y="103.9">AGND</text>
<text x="124.3" y="105.7">AVDD</text>
<text x="104.1" y="109.2">DGND</text>
<text x="104.1" y="111">BCLK</text>
<text x="104.1" y="112.8">DACDAT</text>
<text x="119.8" y="112.8">CPGNDREF</text>
<text x="125.5" y="111">HPR</text>
<text x="125.8" y="109.2">HPL</text>
<text x="104.1" y="114.6">DACLRC</text>
<text x="111" y="120" transform="rotate(-90 111 120)">ADCDAT</text>
<text x="112.8" y="120" transform="rotate(-90 112.8 120)">GPIO1</text>
<text x="114.6" y="120" transform="rotate(-90 114.6 120)">GPIO2</text>
<text x="116.4" y="120" transform="rotate(-90 116.4 120)">GPIO3</text>
<text x="118.1" y="120" transform="rotate(-90 118.1 120)">CPVSSP</text>
<text x="119.9" y="120" transform="rotate(-90 119.9 120)">CPVDD</text>
<text x="121.7" y="120" transform="rotate(-90 121.7 120)">CPP</text>
<text x="123.1" y="114.6">CPGND</text>
<text x="123.5" y="120" transform="rotate(-90 123.5 120)">CPN</text>
</g>
<g font-size="1.5" fill="#f00">
<text x="203.1" y="47.2">MIC_BIAS1</text>
<text x="183.5" y="63.7">MIC1P</text>
<text x="249.9" y="64.8">Mic-P</text>
<text x="255.7" y="64.8">[15]</text>
<text x="183.5" y="67.2">MIC1N</text>
<text x="249.9" y="68.3">Mic-N</text>
<text x="255.9" y="68.3">[15]</text>
<text x="156.8" y="76.1">MIC1P</text>
<text x="156.8" y="77.9">MIC1N</text>
<text x="153.3" y="82.8">MIC_BIAS1</text>
<text x="57.3" y="87.7">[6,15]</text>
<text x="63.4" y="87.7">I2C0_SDA</text>
<text x="53.7" y="102.1">[6,15]</text>
<text x="54.6" y="103.7">[6]</text>
<text x="58.4" y="103.7">I2S_MCLK</text>
<text x="59.8" y="102.1">I2C0_SCL</text>
<text x="54.6" y="112.6">[6]</text>
<text x="54.6" y="110.8">[6]</text>
<text x="58.4" y="112.6">I2S_SDOUT</text>
<text x="58.4" y="110.8">I2S_BCK</text>
<text x="158.6" y="108.1">HPL</text>
<text x="158.6" y="109.9">HPR</text>
<text x="228.6" y="109.2">HP-L</text>
<text x="228.6" y="112.8">HP-R</text>
<text x="234.1" y="109.2">[15]</text>
<text x="234.4" y="112.8">[15]</text>
<text x="54.6" y="114.4">[6]</text>
<text x="58.4" y="114.4">I2S_LRCK</text>
<text x="59.1" y="128.8">[6]</text>
<text x="62.8" y="128.8">I2S_SDIN</text>
</g>
<g font-size="1.5" fill="#000080">
<text x="94.3" y="51.2">LIN2</text>
<text x="239.4" y="53">R219</text>
<text x="44.5" y="58.3">FB7</text>
<text x="53.4" y="58.3">BLM15PD121SN1</text>
<text x="94.3" y="54.8">RIN2</text>
<text x="213.4" y="54.8">C159</text>
<text x="239.4" y="55.1">2K</text>
<text x="70.5" y="63.7">C172</text>
<text x="70.5" y="65.8">1uF</text>
<text x="79.4" y="63.7">C173</text>
<text x="79.4" y="65.8">100nF</text>
<text x="118.1" y="62.2" transform="rotate(90 118.1 62.2)">C143</text>
<text x="121.6" y="62.2" transform="rotate(90 121.6 62.2)">C181</text>
<text x="124.8" y="62.2" transform="rotate(90 124.8 62.2)">C147</text>
<text x="128.7" y="62.2" transform="rotate(90 128.7 62.2)">C152</text>
<text x="132.3" y="62.2" transform="rotate(90 132.3 62.2)">C153</text>
<text x="197.4" y="63.7">C160</text>
<text x="202.7" y="63.7">100nF</text>
<text x="213.4" y="61.2">100pF</text>
<text x="118.1" y="67.6" transform="rotate(90 118.1 67.6)">100pF</text>
<text x="121.6" y="67.6" transform="rotate(90 121.6 67.6)">100pF</text>
<text x="124.8" y="67.6" transform="rotate(90 124.8 67.6)">100nF</text>
<text x="128.7" y="67.6" transform="rotate(90 128.7 67.6)">4.7uF</text>
<text x="132.3" y="67.6" transform="rotate(90 132.3 67.6)">4.7uF</text>
<text x="197.4" y="67.2">C161</text>
<text x="202.7" y="67.2">100nF</text>
<text x="212.3" y="69.3" transform="rotate(90 212.3 69.3)">C155</text>
<text x="219.4" y="69.3" transform="rotate(90 219.4 69.3)">C532</text>
<text x="212.3" y="74.7" transform="rotate(90 212.3 74.7)">100pF</text>
<text x="219.4" y="74.7" transform="rotate(90 219.4 74.7)">100pF</text>
<text x="239.4" y="76.1">R220</text>
<text x="111.7" y="81.1" transform="rotate(-90 111.7 81.1)">10K</text>
<text x="239.4" y="78.2">2K</text>
<text x="111.7" y="89.2" transform="rotate(-90 111.7 89.2)">R209</text>
<text x="101.4" y="93.9">U12</text>
<text x="71.2" y="102.8">R222</text>
<text x="76.5" y="102.8">33R</text>
<text x="71.2" y="109.9">R223</text>
<text x="76.5" y="109.9">33R</text>
<text x="172.5" y="108.1">C140</text>
<text x="172.5" y="111.7">C139</text>
<text x="177.8" y="108.1">10uF</text>
<text x="177.8" y="111.7">10uF</text>
<text x="208.7" y="119.1" transform="rotate(90 208.7 119.1)">C533</text>
<text x="214.1" y="119.1" transform="rotate(90 214.1 119.1)">C534</text>
<text x="101.4" y="122.3">ES8316</text>
<text x="140.5" y="122.3">C156</text>
<text x="140.5" y="125.9">4.7uF</text>
<text x="145.8" y="122.3">C157</text>
<text x="145.8" y="125.9">4.7uF</text>
<text x="152.9" y="122.3">C178</text>
<text x="152.9" y="125.9">100nF</text>
<text x="176.1" y="124.1">R530</text>
<text x="198.8" y="120.2" transform="rotate(-90 198.8 120.2)">10K</text>
<text x="202.4" y="120.2" transform="rotate(-90 202.4 120.2)">10K</text>
<text x="208.7" y="124.5" transform="rotate(90 208.7 124.5)">100pF</text>
<text x="214.1" y="124.5" transform="rotate(90 214.1 124.5)">100pF</text>
<text x="128.1" y="129.5">C158</text>
<text x="128.1" y="131.2">10uF</text>
<text x="176.1" y="127.7">0R</text>
<text x="198.8" y="128.4" transform="rotate(-90 198.8 128.4)">R213</text>
<text x="202.4" y="128.4" transform="rotate(-90 202.4 128.4)">R214</text>
<text x="112.1" y="134.8">C179</text>
<text x="112.1" y="138.3">10uF</text>
<text x="131.6" y="140.1">FB17</text>
<text x="140.5" y="140.1">BLM15PD121SN1</text>
<text x="62.3" y="145.5">R215</text>
<text x="67.6" y="145.5">10K</text>
<text x="129.8" y="147.2">C531</text>
<text x="129.8" y="149">100nF</text>
<text x="85.4" y="152.6">C535</text>
<text x="85.4" y="154.3">20pF/NC</text>
</g>
<g font-size="1.5">
<text x="37.4" y="54.8">VCC3P3_SYS</text>
<text x="74.7" y="54.8">AUD_DVDD</text>
<text x="114.9" y="54.4">DGND</text>
<text x="74" y="74.3">DGND</text>
<text x="94.3" y="72.6">AUD_DVDD</text>
<text x="209.2" y="86.8">DGND</text>
<text x="234.1" y="85">DGND</text>
<text x="147.6" y="93.9">AUD_DVDD</text>
<text x="180.7" y="122.3">AGND_AUDIO</text>
<text x="148.7" y="136.6">DGND</text>
<text x="154.7" y="134.8">VCC1P8_SYS</text>
<text x="171.8" y="134.8">DGND</text>
<text x="51.6" y="138.3">VCC3P3_SYS</text>
<text x="91.8" y="138.3">DGND</text>
<text x="196.7" y="141.9">DGND</text>
<text x="114.9" y="145.5">DGND</text>
<text x="125.6" y="157.9">DGND</text>
<text x="81.7" y="163.2">DGND</text>
<text x="229.9" y="202.2">Size</text>
<text x="231.7" y="198.5">Core4418</text>
<text x="231.7" y="204">A3</text>
<text x="237" y="202.2">Document Number</text>
<text x="237" y="204">&lt;Doc&gt;</text>
<text x="286.8" y="202.2">Rev</text>
<text x="229.9" y="207.5">Date:</text>
<text x="239.2" y="207.5">Wednesday, December 20, 2017</text>
<text x="265.5" y="207.5">Sheet</text>
<text x="274.4" y="207.5">11</text>
<text x="279.7" y="207.5">of</text>
<text x="285" y="207.5">15</text>
<text x="286.8" y="204.6">&lt;RevCode&gt;</text>
</g>
</svg>
